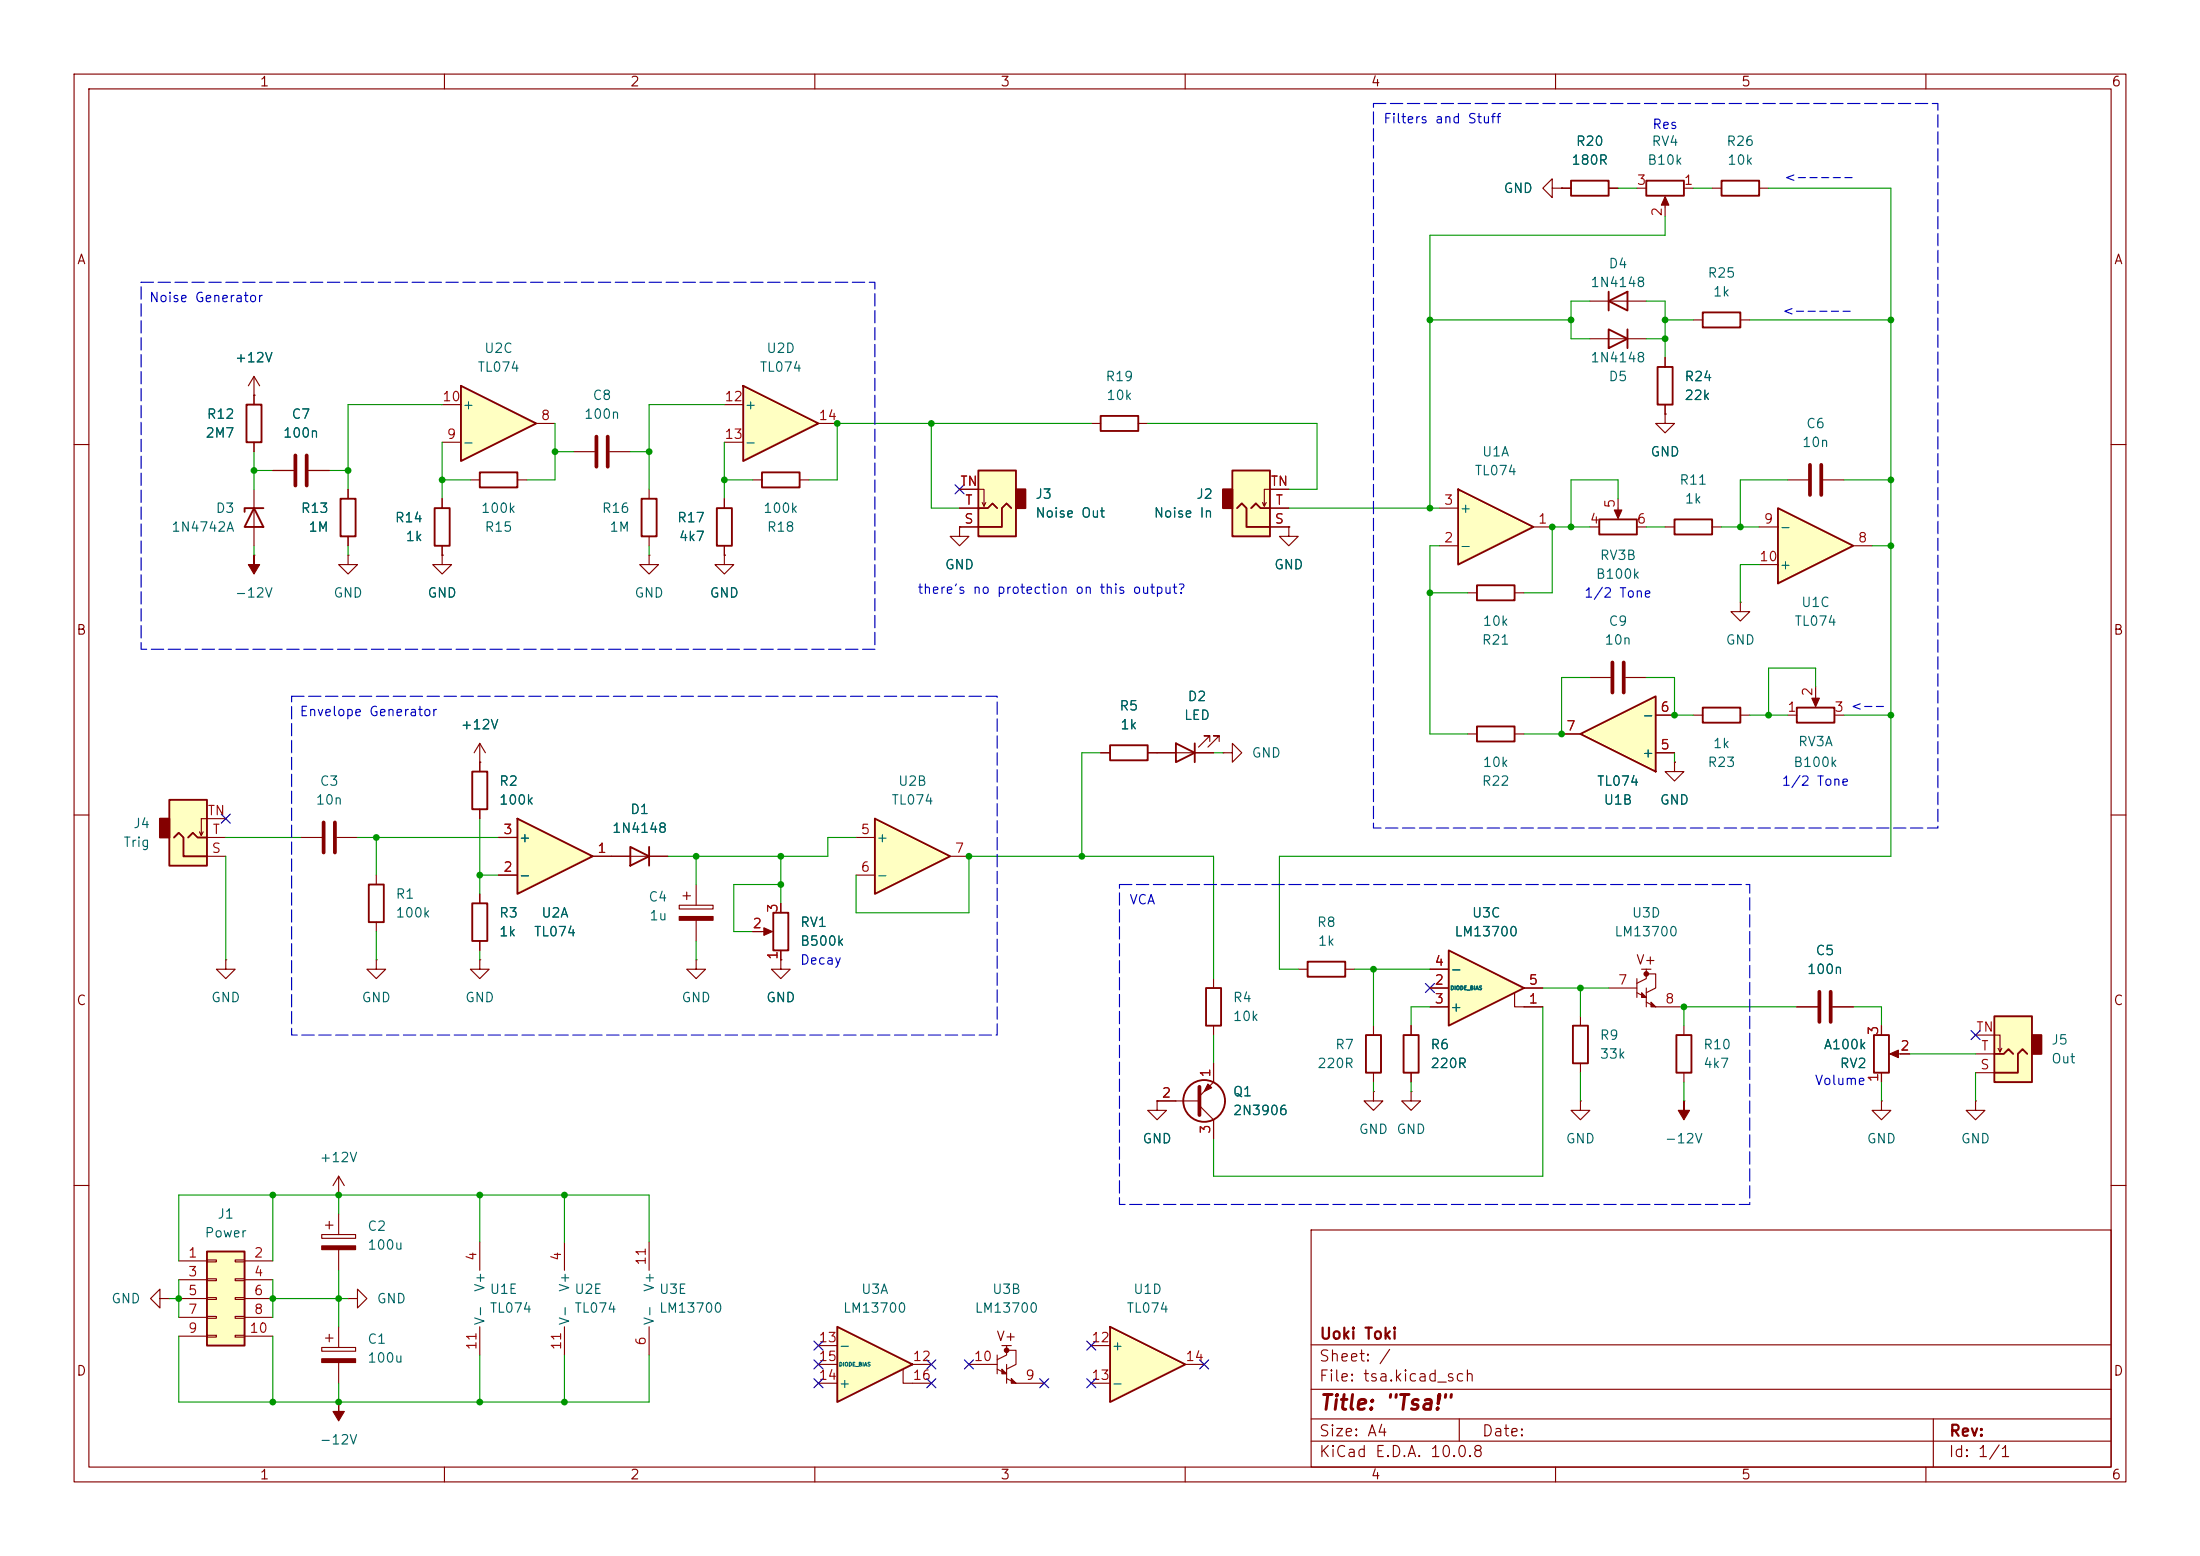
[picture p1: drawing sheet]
<svg xmlns="http://www.w3.org/2000/svg" width="297mm" height="210mm" viewBox="0 0 297 210" stroke-linecap="round" stroke-linejoin="round" font-family="sans-serif">
<g fill="none" stroke="#840000" stroke-width=".15">
<path d="M10 10h277v190h-277zM12 12h273v186h-273zM60 10v2M110 10v2M160 10v2M210 10v2M260 10v2M10 60h2M285 60h2M198.1 99.1h1.3M204.5 99.1h1.2M10 110h2"/>
<path d="M285 110h2M266.7 148.6v1.3h-1.3l1.3 1.2 1.3-1.2h-1.3M266.7 148.6h.1M10 160h2M177 166h108v32h-108zM285 160h2M60 198v2M110 198v2M160 198v2M177 194.5h108M177 191.5h108M177 187.5h108"/>
<path d="M177 181.5h108M197 191.5v3M210 198v2M260 198v2M261 191.5v6.5"/>
</g>
<path d="M199.4 98h5.1v2.1h-5.1z" fill="none" stroke="#840000" stroke-width=".25"/>
<path d="M149.9 179.1l10.1 5.1-10.1 5z" fill="#ffffc2"/>
<path d="M96.8 68.6h2v5.1h-2zM226.3 139.7h2v5.1h-2zM253 139.7h2v5.1h-2zM149.9 179.1l10.1 5.1-10.1 5z" fill="none" stroke="#840000" stroke-width=".25"/>
<g fill="none" stroke="#840000" stroke-width=".15">
<path d="M97.8 74.9v1.3h1.3l-1.3 1.3-1.3-1.3h1.3M97.8 74.9h.1M97.8 67.3v1.3M97.8 73.7v1.2M226.1 102.9v1.2h-1.3l1.3 1.3 1.2-1.3h-1.2M226.1 102.9h.1M217.2 133.4h3.8M221 132.1v2.5M221 134l1.2 .6M221.6 130.8h1.3M222.2 130.8v1.3l-1.2 .6M222.2 131.4h1.3v2l-1.3 .6"/>
<path d="M222.2 133.4v2.5M222.2 135.3l1.3 .6h3.8M227.3 138.4v1.3M242.6 135.9h2.8M247.4 135.9h2.8M254 138.4v1.3M156.2 148.6v1.3h-1.3l1.3 1.2 1.3-1.2h-1.3M156.2 148.6h.1M227.3 148.6h.1M227.3 144.8v1.3M254 148.6v1.3h-1.3l1.3 1.2 1.3-1.2h-1.3M254 148.6h.1"/>
<path d="M254 144.8v1.3M255.5 142.2h2.3M76.2 167.6v3.9M76.2 179.1v3.8M87.6 167.6v3.9M87.6 179.1v3.8M147.3 181.6h2.6M147.3 186.7h2.6M160 184.2h2.6"/>
</g>
<g fill="#840000" stroke="#840000" stroke-width=".15">
<path d="M255.1 142.2l1.2-.5v1z"/>
<path d="M221.6 134l.6 .6h-.6z"/>
<path d="M222.9 135.3l.6 .6h-.6z"/>
<path d="M227.3 148.6v1.3h.8l-.8 1.2-.7-1.2h.7z"/>
</g>
<circle cx="222.2" cy="131.4" r=".25" fill="#840000" stroke="#840000" stroke-width=".25"/>
<path d="M245.6 133.9v4M247.1 133.9v4" fill="none" stroke="#840000" stroke-width=".51"/>
<path d="M118.1 110.5l10.2 5.1-10.2 5.1z" fill="#ffffc2"/>
<path d="M118.1 110.5l10.2 5.1-10.2 5.1z" fill="none" stroke="#840000" stroke-width=".25"/>
<path d="M115.6 113h2.5M115.6 118.1h2.5M128.3 115.6h2.5" fill="none" stroke="#840000" stroke-width=".15"/>
<path d="M269.2 137.2h5.1v8.9h-5.1z" fill="#ffffc2"/>
<path d="M274.3 139.7h1.3v2.5h-1.3z" fill="#840000" stroke="#840000" stroke-width=".25"/>
<path d="M269.2 137.2h5.1v8.9h-5.1zM269.2 142.2h1.3l.6-.6 .7 .6M273.7 142.2l-.7-.6-.6 .6v2.6h-3.2" fill="none" stroke="#840000" stroke-width=".25"/>
<path d="M266.7 139.7h3.3v2.3l.3-.5M266.7 144.8h2.5M266.7 142.2h2.5M269.7 141.5l.3 .5" fill="none" stroke="#840000" stroke-width=".15"/>
<path d="M213.4 99.1l10.1-5.1v10.1z" fill="#ffffc2"/>
<path d="M102.9 63.8h5v2h-5zM213.4 99.1l10.1-5.1v10.1z" fill="none" stroke="#840000" stroke-width=".25"/>
<path d="M101.6 64.8h1.3M107.9 64.8h1.3M210.8 99.1h2.6M223.5 96.5h2.6M94 119.4v2.8M223.5 101.6h2.6M91.7 122.2h4.6v.5h-4.6zM92.2 120.9h1M92.7 120.4v1M94 124.2v2.8" fill="none" stroke="#840000" stroke-width=".15"/>
<path d="M91.7 123.7h4.6v.5h-4.6z" fill="#840000" stroke="#840000" stroke-width=".15"/>
<path d="M240 68.6l10.2 5.1-10.2 5z" fill="#ffffc2"/>
<path d="M240 68.6l10.2 5.1-10.2 5z" fill="none" stroke="#840000" stroke-width=".25"/>
<path d="M237.5 71.1h2.5M237.5 76.2h2.5M250.2 73.7h2.5" fill="none" stroke="#840000" stroke-width=".15"/>
<path d="M132.1 63.5h5.1v8.9h-5.1z" fill="#ffffc2"/>
<path d="M137.2 66h1.2v2.6h-1.2z" fill="#840000" stroke="#840000" stroke-width=".25"/>
<path d="M148.6 56.1h5.1v2.1h-5.1zM132.1 63.5h5.1v8.9h-5.1zM132.1 68.6h1.2l.7-.7 .6 .7M136.5 68.6l-.6-.7-.6 .7v2.5h-3.2M229.9 95.5h5v2h-5zM242.6 95.5h5v2h-5zM149.9 100.6h5v2h-5z" fill="none" stroke="#840000" stroke-width=".25"/>
<g fill="none" stroke="#840000" stroke-width=".15">
<path d="M147.3 57.2h1.3M153.7 57.2h1.2M129.5 66h3.3v2.3l.3-.5M129.5 71.1v1.3h-1.2l1.2 1.3 1.3-1.3h-1.3M129.5 71.1h.1M129.5 71.1h2.6M129.5 68.6h2.6M132.6 67.8l.2 .5M241.3 64.8h2.8M246.1 64.8h2.8M228.6 96.5h1.3M234.9 81.3v1.3h1.3l-1.3 1.2-1.2-1.2h1.2"/>
<path d="M234.9 81.3h.1M234.9 96.5h1.3M241.3 96.5h1.3M245.1 92.7v2.3M247.6 96.5h1.3M148.6 101.6h1.3M154.9 101.6h1.3M21.6 175.3v-1.3l-1.3 1.3 1.3 1.2v-1.2h1.3M22.9 175.3h.1"/>
</g>
<path d="M244.6 94.2h1l-.5 1.2z" fill="#840000" stroke="#840000" stroke-width=".15"/>
<path d="M244.3 62.7v4.1M245.9 62.7v4.1" fill="none" stroke="#840000" stroke-width=".51"/>
<path d="M196.8 66l10.2 5.1-10.2 5.1z" fill="#ffffc2"/>
<path d="M46 67.3h2v5.1h-2zM196.8 66l10.2 5.1-10.2 5.1zM162.8 133.4h2v5h-2z" fill="none" stroke="#840000" stroke-width=".25"/>
<g fill="none" stroke="#840000" stroke-width=".15">
<path d="M34.3 53.3h.1M34.3 50.8l-.8 1.3M34.3 50.8l.8 1.3M34.3 50.8v2.5M34.3 74.9h.1M47 74.9v1.3h1.3l-1.3 1.3-1.3-1.3h1.3M47 74.9h.1M47 66v1.3M47 72.4v1.3M194.3 73.7h2.5M194.3 68.6h2.5M207 71.1h2.5"/>
<path d="M163.8 132.1v1.3M163.8 138.4v1.3"/>
</g>
<path d="M34.3 74.9v1.3h.8l-.8 1.3-.8-1.3h.8z" fill="#840000" stroke="#840000" stroke-width=".15"/>
<path d="M62.2 52.1l10.2 5.1-10.2 5z" fill="#ffffc2"/>
<g fill="none" stroke="#840000" stroke-width=".25">
<path d="M33.3 54.6h2v5.1h-2zM62.2 52.1l10.2 5.1-10.2 5zM34.3 68.6l1.3 2.5h-2.6zM35.6 68.6h-2.6v.5M58.7 68.6h2v5.1h-2zM64.8 63.8h5v2h-5zM86.6 67.3h2v5.1h-2zM85.1 114.3l2.5 1.3-2.5 1.2zM87.6 114.3v2.5M184.4 139.7h2v5.1h-2zM189.5 139.7h2v5.1h-2zM212.3 138.4h2.1v5.1h-2.1z"/>
<circle cx="162.6" cy="148.6" r="2.82"/>
</g>
<g fill="none" stroke="#840000" stroke-width=".15">
<path d="M34.3 53.3v1.3M34.3 59.7v1.3M59.7 59.7h2.5M59.7 54.6h2.5M72.4 57.2h2.5M34.3 66v7.7M36.8 63.5h2.8M41.7 63.5h2.7M59.7 74.9v1.3h1.3l-1.3 1.3-1.3-1.3h1.3M59.7 74.9h.1M59.7 67.3v1.3M59.7 73.7v1.2"/>
<path d="M63.5 64.8h1.3M69.8 64.8h1.3M87.6 66v1.3M87.6 72.4v1.3M82.5 115.6h7.7M185.4 138.4v1.3M190.5 138.4v1.3M213.4 137.2v1.2M156.2 148.6h5.7M161.9 149.2l1.9 1.9v2.6M163.8 143.5v2.6l-1.9 1.9M185.4 147.3v1.3h1.3l-1.3 1.3-1.3-1.3h1.3"/>
<path d="M185.4 147.3h.1M185.4 144.8v1.3M190.5 147.3v1.3h1.3l-1.3 1.3-1.3-1.3h1.3M190.5 147.3h.1M190.5 144.8v1.3M213.4 148.6v1.3h1.2l-1.2 1.2-1.3-1.2h1.3M213.4 148.6h.1M213.4 143.5v1.3"/>
</g>
<path d="M39.9 61.5v4M41.4 61.5v4M161.9 146.7v3.8" fill="none" stroke="#840000" stroke-width=".51"/>
<path d="M163.1 146.3l.5 .5-1 .5z" fill="#840000" stroke="#840000" stroke-width=".15"/>
<path d="M195.6 128.3l10.1 5.1-10.1 5z" fill="#ffffc2"/>
<path d="M175.3 130.8h1.2M181.6 130.8h1.3M193 135.9h2.6M193 133.4h2.6M193 130.8h2.6M204.5 134v1.9h3.8M205.7 133.4h2.6" fill="none" stroke="#840000" stroke-width=".15"/>
<path d="M176.5 129.8h5.1v2h-5.1zM195.6 128.3l10.1 5.1-10.1 5z" fill="none" stroke="#840000" stroke-width=".25"/>
<path d="M100.3 52.1l10.2 5.1-10.2 5z" fill="#ffffc2"/>
<path d="M100.3 52.1l10.2 5.1-10.2 5z" fill="none" stroke="#840000" stroke-width=".25"/>
<g fill="none" stroke="#840000" stroke-width=".15">
<path d="M97.8 54.6h2.5M97.8 59.7h2.5M110.5 57.2h2.5M77.5 61h2.8M82.3 61h2.8M87.6 74.9v1.3h1.3l-1.3 1.3-1.2-1.3h1.2M87.6 74.9h.1M165.1 101.6h1.3v-1.3l1.2 1.3-1.2 1.3v-1.3M165.1 101.6h.1M64.8 167.6v3.9M64.8 179.1v3.8M130.8 184.2h3.8"/>
<path d="M134.6 182.9v2.5M134.6 184.8l1.3 .6M135.3 181.6h1.2M135.9 181.6v1.3l-1.3 .6M135.9 182.2h1.3v2l-1.3 .6M135.9 184.2v2.5M135.9 186.1l1.3 .6h3.8"/>
</g>
<path d="M80.5 58.9v4.1M82 58.9v4.1" fill="none" stroke="#840000" stroke-width=".51"/>
<circle cx="135.9" cy="182.2" r=".25" fill="#840000" stroke="#840000" stroke-width=".25"/>
<g fill="#840000" stroke="#840000" stroke-width=".15">
<path d="M135.3 184.8l.6 .6h-.6z"/>
<path d="M136.5 186.1l.7 .6h-.7z"/>
</g>
<path d="M113 179.1l10.2 5.1-10.2 5z" fill="#ffffc2"/>
<g fill="none" stroke="#840000" stroke-width=".15">
<path d="M231.1 25.4h1.3M237.5 25.4h1.3M228.6 43.2h1.3M234.9 43.2h1.3M214.6 91.4h2.8M219.5 91.4h2.7M40.6 113h2.8M45.5 113h2.8M50.8 118.1v1.3M64.8 102.9h.1M64.8 100.3v3.8M64.8 109.2v1.3"/>
<path d="M64.8 100.3l-.8 1.3M64.8 100.3l.7 1.3M156.2 101.6h7.6M163.3 100.1v-.8h-.7h.7l-1.5 1.5M164.6 100.1v-.8h-.8h.8l-1.5 1.5M30.5 129.5v1.3h1.2l-1.2 1.3-1.3-1.3h1.3M30.5 129.5h.1M50.8 124.5v1.2M105.4 129.5v1.3h1.3l-1.3 1.3-1.3-1.3h1.3M105.4 129.5h.1M45.7 158.8v2.5M45.7 158.8l-.7 1.2"/>
<path d="M45.7 158.8l.8 1.2M43.4 166.6h4.6v.5h-4.6zM43.9 165.4h1.1M44.4 164.8v1.1M45.7 161.3h.1M45.7 163.8v2.8M45.7 168.7v2.8M110.5 184.2h2.5M110.5 181.6h2.5M110.5 186.7h2.5M121.9 184.8v1.9h3.8M123.2 184.2h2.5"/>
</g>
<path d="M232.4 24.4h5.1v2h-5.1zM229.9 42.2h5v2h-5zM49.8 119.4h2v5.1h-2zM63.8 104.1h2v5.1h-2zM158.7 100.3l2.6 1.3-2.6 1.3zM161.3 100.3v2.6M113 179.1l10.2 5.1-10.2 5z" fill="none" stroke="#840000" stroke-width=".25"/>
<path d="M217.7 89.4v4.1M219.2 89.4v4.1M43.7 111v4.1M45.2 111v4.1" fill="none" stroke="#840000" stroke-width=".51"/>
<path d="M43.4 168.1h4.6v.6h-4.6z" fill="#840000" stroke="#840000" stroke-width=".15"/>
<path d="M22.9 108h5v8.8h-5z" fill="#ffffc2"/>
<path d="M21.6 110.5h1.3v2.5h-1.3z" fill="#840000" stroke="#840000" stroke-width=".25"/>
<path d="M222.2 24.4h5.1v2h-5.1zM22.9 108h5v8.8h-5zM23.5 113l.6-.6 .7 .6v2.6h3.1M25.4 113l.6-.6 .7 .6h1.2" fill="none" stroke="#840000" stroke-width=".25"/>
<path d="M221 25.4h1.2M224.8 26.9v2.3M227.3 25.4h1.3M27.4 112.3l-.2 .5M27.9 115.6h2.6M27.9 113h2.6M30.5 110.5h-3.3v2.3l-.3-.5M50.8 129.5v1.3h1.3l-1.3 1.3-1.3-1.3h1.3M50.8 129.5h.1" fill="none" stroke="#840000" stroke-width=".15"/>
<path d="M224.8 26.5l.5 1.2h-1z" fill="#840000" stroke="#840000" stroke-width=".15"/>
<path d="M166.4 63.5h5v8.9h-5z" fill="#ffffc2"/>
<path d="M165.1 66h1.3v2.6h-1.3z" fill="#840000" stroke="#840000" stroke-width=".25"/>
<path d="M166.4 63.5h5v8.9h-5zM167 68.6l.6-.7 .7 .7v2.5h3.1M168.9 68.6l.6-.7 .7 .7h1.2" fill="none" stroke="#840000" stroke-width=".25"/>
<path d="M224.8 55.9v1.3h1.3l-1.3 1.2-1.3-1.2h1.3M224.8 55.9h.1M170.9 67.8l-.2 .5M171.4 71.1h2.6M171.4 68.6h2.6M174 66h-3.3v2.3l-.3-.5M174 71.1v1.3h1.3l-1.3 1.3-1.3-1.3h1.3M174 71.1h.1M64.8 129.5v1.3h1.2l-1.2 1.3-1.3-1.3h1.3M64.8 129.5h.1" fill="none" stroke="#840000" stroke-width=".15"/>
<path d="M27.9 168.9h5.1v12.7h-5.1z" fill="#ffffc2"/>
<path d="M27.9 168.9h5.1v12.7h-5.1z" fill="none" stroke="#840000" stroke-width=".25"/>
<g fill="none" stroke="#840000" stroke-width=".15">
<path d="M24.1 170.2h3.8M24.1 172.7h3.8M24.1 175.3h3.8M24.1 177.8h3.8M27.9 170.1h1.3v.2h-1.3zM27.9 172.6h1.3v.2h-1.3zM27.9 175.1h1.3v.3h-1.3zM27.9 177.7h1.3v.2h-1.3zM31.7 170.1h1.3v.2h-1.3zM31.7 172.6h1.3v.2h-1.3zM31.7 175.1h1.3v.3h-1.3zM31.7 177.7h1.3v.2h-1.3z"/>
<path d="M33 170.2h3.8M33 172.7h3.8M33 175.3h3.8M33 177.8h3.8M24.1 180.3h3.8M27.9 180.2h1.3v.3h-1.3zM31.7 180.2h1.3v.3h-1.3zM33 180.3h3.8"/>
</g>
<path d="M69.8 110.5l10.2 5.1-10.2 5.1z" fill="#ffffc2"/>
<path d="M212.1 24.4h5.1v2h-5.1zM217.2 39.4v2.5M217.2 40.6l2.5-1.2v2.5zM217.2 44.5l2.5 1.2-2.5 1.3zM219.7 44.5v2.5M223.8 49.5h2v5.1h-2zM199.4 79h5.1v2h-5.1zM215.9 70.1h5.1v2h-5.1zM226.1 70.1h5v2h-5zM69.8 110.5l10.2 5.1-10.2 5.1zM63.8 121.9h2v5.1h-2zM104.4 123.2h2v5.1h-2z" fill="none" stroke="#840000" stroke-width=".25"/>
<g fill="none" stroke="#840000" stroke-width=".15">
<path d="M209.5 25.4v1.3l-1.2-1.3 1.2-1.3v1.3h1.3M210.8 25.4h.1M210.8 25.4h1.3M217.2 25.4h1.2M34.3 53.3h.1M34.3 53.3v1.3M34.3 59.7v1.3M214.6 40.6h7.6M214.6 45.7h7.6M224.8 55.9h.1M224.8 48.3v1.2M224.8 54.6v1.3"/>
<path d="M36.8 63.5h2.8M41.7 63.5h2.7M47 66v1.3M47 72.4v1.3M59.7 74.9h.1M59.7 67.3v1.3M59.7 73.7v1.2M97.8 74.9h.1M97.8 67.3v1.3M97.8 73.7v1.2M129.5 71.1h.1M129.5 71.1h2.6"/>
<path d="M129.5 68.6h2.6M129.5 66h2.6M171.4 71.1h2.6M171.4 68.6h2.6M171.4 66h2.6M174 71.1h.1M214.6 71.1h1.3M218.4 67.3v2.3M221 71.1h1.2M224.8 71.1h1.3M231.1 71.1h1.3M198.1 80h1.3"/>
<path d="M204.5 80h1.2M210.8 99.1h2.6M223.5 96.5h2.6M64.8 102.9h.1M64.8 102.9v1.2M64.8 109.2v1.3M67.3 118.1h2.5M67.3 113h2.5M80 115.6h5.1M87.6 115.6h2.6M148.6 101.6h1.3M154.9 101.6h3.8"/>
<path d="M161.3 101.6h2.5M223.5 101.6h2.6M226.1 102.9h.1M64.8 120.7v1.2M64.8 127v1.3M94 129.5v1.3h1.2l-1.2 1.3-1.3-1.3h1.3M94 129.5h.1M101.6 125.7h2.3M105.4 129.5h.1M105.4 121.9v1.3M105.4 128.3v1.2M190.5 138.4v1.3"/>
<path d="M193 135.9h2.6M193 133.4h2.6M193 130.8h2.6M205.7 135.9h2.6M205.7 133.4h2.6M242.6 135.9h2.8M247.4 135.9h2.8M254 138.4v1.3M156.2 148.6h.1M156.2 148.6h2.5M163.8 143.5v2.6M163.8 151.1v2.6"/>
<path d="M190.5 144.8v1.3M254 144.8v1.3M256.5 142.2h1.3M45.7 179.1v2.8M47 175.3h1.3v-1.3l1.2 1.3-1.2 1.2v-1.2M47 175.3h.1M43.4 181.9h4.6v.5h-4.6zM43.9 180.6h1.1M44.4 180.1v1M45.7 189.2h.1M45.7 183.9v2.8"/>
</g>
<g fill="#840000" stroke="#840000" stroke-width=".15">
<path d="M217.9 68.8h1l-.5 1.2z"/>
<path d="M103.1 125.2l1.2 .5-1.2 .5z"/>
<path d="M43.4 183.4h4.6v.5h-4.6z"/>
<path d="M45.7 189.2v1.3h.8l-.8 1.3-.7-1.3h.7z"/>
</g>
<g fill="none" stroke="#009600" stroke-width=".15">
<path d="M218.4 25.4h2.6M224.8 29.2v2.6h-31.8v36.8M228.6 25.4h2.5M238.8 25.4h16.5v90.2h-82.6v15.2h2.6M59.7 54.6h-12.7v11.4M59.7 59.7v7.6M74.9 57.2v7.6h-3.8M97.8 54.6h-10.2v11.4M97.8 59.7v7.6M125.7 57.2v11.4h3.8M147.3 57.2h-34.3v7.6h-3.8M154.9 57.2h22.9v8.8h-3.8"/>
<path d="M193 43.2h19.1M214.6 40.6h-2.5v5.1h2.5M222.2 40.6h2.6v7.7M222.2 45.7h2.6M224.8 43.2h3.8M236.2 43.2h19.1M34.3 61v5M34.3 73.7v1.2M34.3 63.5h2.5M44.4 63.5h2.6M47 73.7v1.2M59.7 64.8h3.8"/>
<path d="M74.9 61h2.6M85.1 61h2.5M87.6 73.7v1.2M97.8 64.8h3.8M174 68.6h20.3M194.3 73.7h-1.3v25.4h5.1M214.6 71.1h-5.1v8.9h-3.8M218.4 67.3v-2.5h-6.3v6.3M222.2 71.1h2.6M232.4 71.1h5.1M237.5 76.2h-2.6v5.1M241.3 64.8h-6.4v6.3"/>
<path d="M248.9 64.8h6.4M252.7 73.7h2.6M193 80h5.1M214.6 91.4h-3.8v7.7h-5.1M222.2 91.4h3.9v5.1h2.5M236.2 96.5h5.1M245.1 92.7v-2.5h-6.3v6.3M248.9 96.5h6.4M30.5 113h10.1M30.5 115.6v13.9M48.3 113h19M50.8 113v5.1"/>
<path d="M64.8 110.5v10.2M64.8 118.1h2.5M94 115.6v3.8M105.4 119.4h-6.3v6.3h2.5M105.4 115.6v6.3M115.6 113h-3.8v2.6h-21.6M115.6 118.1v5.1h15.2v-7.6h33v16.5M148.6 101.6h-2.6v14M163.8 101.6h1.3M226.1 101.6v1.3M50.8 125.7v3.8M64.8 128.3v1.2"/>
<path d="M94 127v2.5M163.8 139.7v3.8M182.9 130.8h10.1M185.4 130.8v7.6M193 135.9h-2.5v2.5M208.3 135.9v22.9h-44.5v-5.1M208.3 133.4h8.9M213.4 133.4v3.8M242.6 135.9h-15.3v2.5M250.2 135.9h3.8v2.5M185.4 146.1v1.2M190.5 146.1v1.2"/>
<path d="M213.4 144.8v3.8M227.3 146.1v2.5M254 146.1v2.5M257.8 142.2h8.9M266.7 144.8v3.8M22.9 175.3h1.2M24.1 172.7v5.1M36.8 175.3h10.2M36.8 161.3v8.9M36.8 172.7v5.1M45.7 161.3v2.5M45.7 171.5v7.6"/>
<path d="M64.8 161.3v6.3M76.2 161.3v6.3M87.6 167.6v-6.3h-63.5v8.9M24.1 180.3v8.9h63.5v-6.3M36.8 180.3v8.9M45.7 186.7v2.5M64.8 182.9v6.3M76.2 182.9v6.3"/>
</g>
<g fill="none" stroke="#000084" stroke-width=".15">
<path d="M128.9 65.4l1.2 1.2M130.1 65.4l-1.2 1.2M29.9 109.9l1.2 1.2M31.1 109.9l-1.2 1.2M192.4 132.7l1.2 1.3M193.6 132.7l-1.2 1.3M266.1 139.1l1.2 1.2M267.3 139.1l-1.2 1.2M109.9 186.1l1.2 1.2M109.9 181l1.2 1.2M109.9 183.5l1.2 1.3M111.1 186.1l-1.2 1.2"/>
<path d="M111.1 181l-1.2 1.2M111.1 183.5l-1.2 1.3M125.1 183.5l1.2 1.3M125.1 186.1l1.2 1.2M126.3 183.5l-1.2 1.3M126.3 186.1l-1.2 1.2M130.2 183.5l1.2 1.3M131.4 183.5l-1.2 1.3M140.4 186.1l1.2 1.2M141.6 186.1l-1.2 1.2M146.7 181l1.2 1.2M146.7 186.1l1.2 1.2"/>
<path d="M147.9 181l-1.2 1.2M147.9 186.1l-1.2 1.2M162 183.5l1.2 1.3M163.2 183.5l-1.2 1.3"/>
</g>
<path d="M185.4 14h76.2v97.8h-76.2zM19 38.1h99.1v49.5h-99.1zM39.4 94h95.2v45.7h-95.2zM151.1 119.4h85.1v43.2h-85.1z" fill="none" stroke="#0000c2" stroke-width=".15" stroke-dasharray="1.7 .6"/>
<g fill="#009600">
<circle cx="224.8" cy="45.7" r=".46"/>
<circle cx="224.8" cy="43.2" r=".46"/>
<circle cx="234.9" cy="71.1" r=".46"/>
<circle cx="255.3" cy="43.2" r=".46"/>
<circle cx="146" cy="115.6" r=".46"/>
<circle cx="185.4" cy="130.8" r=".46"/>
<circle cx="209.5" cy="71.1" r=".46"/>
<circle cx="193" cy="68.6" r=".46"/>
<circle cx="212.1" cy="71.1" r=".46"/>
<circle cx="193" cy="43.2" r=".46"/>
<circle cx="193" cy="80" r=".46"/>
<circle cx="255.3" cy="64.8" r=".46"/>
<circle cx="255.3" cy="73.7" r=".46"/>
<circle cx="238.8" cy="96.5" r=".46"/>
<circle cx="226.1" cy="96.5" r=".46"/>
<circle cx="212.1" cy="43.2" r=".46"/>
<circle cx="227.3" cy="135.9" r=".46"/>
<circle cx="255.3" cy="96.5" r=".46"/>
<circle cx="213.4" cy="133.4" r=".46"/>
<circle cx="210.8" cy="99.1" r=".46"/>
<circle cx="34.3" cy="63.5" r=".46"/>
<circle cx="47" cy="63.5" r=".46"/>
<circle cx="59.7" cy="64.8" r=".46"/>
<circle cx="113" cy="57.2" r=".46"/>
<circle cx="97.8" cy="64.8" r=".46"/>
<circle cx="74.9" cy="61" r=".46"/>
<circle cx="64.8" cy="161.3" r=".46"/>
<circle cx="76.2" cy="161.3" r=".46"/>
<circle cx="64.8" cy="189.2" r=".46"/>
<circle cx="76.2" cy="189.2" r=".46"/>
<circle cx="87.6" cy="61" r=".46"/>
<circle cx="94" cy="115.6" r=".46"/>
<circle cx="105.4" cy="115.6" r=".46"/>
<circle cx="105.4" cy="119.4" r=".46"/>
<circle cx="130.8" cy="115.6" r=".46"/>
<circle cx="125.7" cy="57.2" r=".46"/>
<circle cx="36.8" cy="175.3" r=".46"/>
<circle cx="36.8" cy="189.2" r=".46"/>
<circle cx="45.7" cy="189.2" r=".46"/>
<circle cx="45.7" cy="175.3" r=".46"/>
<circle cx="36.8" cy="161.3" r=".46"/>
<circle cx="45.7" cy="161.3" r=".46"/>
<circle cx="24.1" cy="175.3" r=".46"/>
<circle cx="50.8" cy="113" r=".46"/>
<circle cx="64.8" cy="118.1" r=".46"/>
</g>
<text font-size="2" fill="#840000" x="178" y="190.8">Title: &quot;Tsa!&quot;</text>
<g font-size="1.5" fill="#840000">
<text x="178" y="184.1">Sheet: /</text>
<text x="178" y="181.1">Uoki Toki</text>
<text x="178" y="186.8">File: tsa.kicad_sch</text>
<text x="178" y="197">KiCad E.D.A. 10.0.8</text>
<text x="178" y="194.2">Size: A4</text>
<text x="200" y="194.2">Date:</text>
<text x="263" y="197">Id: 1/1</text>
<text x="263" y="194.2">Rev:</text>
</g>
<g font-size="1.3" fill="#840000">
<text x="35" y="12">1</text>
<text x="85" y="12">2</text>
<text x="135" y="12">3</text>
<text x="185" y="12">4</text>
<text x="235" y="12">5</text>
<text x="285" y="12">6</text>
<text x="10.3" y="36">A</text>
<text x="285.3" y="36">A</text>
<text x="10.2" y="86">B</text>
<text x="285.2" y="86">B</text>
<text x="220.8" y="130.5">V+</text>
<text x="10.2" y="136">C</text>
<text x="285.2" y="136">C</text>
<text x="10.2" y="186">D</text>
<text x="134.4" y="181.3">V+</text>
<text x="285.2" y="186">D</text>
<text x="35" y="200">1</text>
<text x="85" y="200">2</text>
<text x="135" y="200">3</text>
<text x="185" y="200">4</text>
<text x="235" y="200">5</text>
<text x="285" y="200">6</text>
</g>
<g font-size="1.3" fill="#0000c2">
<text x="186.7" y="17">Filters and Stuff</text>
<text x="223" y="17.7">Res</text>
<text x="240.8" y="24.8">&lt;-----</text>
<text x="20" y="41.1">Noise Generator</text>
<text x="240.5" y="42.9">&lt;-----</text>
<text x="123.8" y="80.5">there's no protection on this output?</text>
<text x="213.8" y="81">1/2 Tone</text>
<text x="40.4" y="97">Envelope Generator</text>
<text x="240.4" y="106.4">1/2 Tone</text>
<text x="152.4" y="122.4">VCA</text>
<text x="107.9" y="130.5">Decay</text>
<text x="244.9" y="146.8">Volume</text>
</g>
<g font-size="1.3" fill="#006464">
<text x="212.1" y="22.6">180R</text>
<text x="212.7" y="20">R20</text>
<text x="222.3" y="22.6">B10k</text>
<text x="222.9" y="20">RV4</text>
<text x="233" y="20">R26</text>
<text x="233.1" y="22.6">10k</text>
<text x="202.9" y="26.4">GND</text>
<text x="214.6" y="39.1">1N4148</text>
<text x="217.1" y="36.5">D4</text>
<text x="230.4" y="37.8">R25</text>
<text x="231.2" y="40.3">1k</text>
<text x="65.3" y="48">U2C</text>
<text x="103.4" y="48">U2D</text>
<text x="31.6" y="49.2">+12V</text>
<text x="64.4" y="50.5">TL074</text>
<text x="102.5" y="50.5">TL074</text>
<text x="149.2" y="51.8">R19</text>
<text x="214.6" y="49.2">1N4148</text>
<text x="217.1" y="51.8">D5</text>
<text x="227.3" y="51.8">R24</text>
<text x="27.6" y="59.4">2M7</text>
<text x="27.8" y="56.8">R12</text>
<text x="38.1" y="59.4">100n</text>
<text x="39.3" y="56.8">C7</text>
<text x="62.3" y="55.6">+</text>
<text x="78.8" y="56.8">100n</text>
<text x="79.9" y="54.3">C8</text>
<text x="100.4" y="55.6">+</text>
<text x="149.3" y="54.3">10k</text>
<text x="227.3" y="54.3">22k</text>
<text x="243.7" y="58.1">C6</text>
<text x="62.3" y="60.7">-</text>
<text x="100.4" y="60.7">-</text>
<text x="199" y="64.5">TL074</text>
<text x="200" y="61.9">U1A</text>
<text x="222.7" y="61.9">GND</text>
<text x="226.6" y="65.7">R11</text>
<text x="243.2" y="60.7">10n</text>
<text x="29" y="69.5">D3</text>
<text x="40.5" y="69.5">R13</text>
<text x="53.2" y="70.8">R14</text>
<text x="64.9" y="69.5">100k</text>
<text x="81.2" y="69.5">R16</text>
<text x="91.3" y="70.8">R17</text>
<text x="103" y="69.5">100k</text>
<text x="139.7" y="67.6">J3</text>
<text x="139.7" y="70.2">Noise Out</text>
<text x="155.7" y="70.2">Noise In</text>
<text x="161.4" y="67.6">J2</text>
<text x="197" y="69.5">+</text>
<text x="227.4" y="68.3">1k</text>
<text x="23" y="72.1">1N4742A</text>
<text x="41.6" y="72.1">1M</text>
<text x="54.7" y="73.4">1k</text>
<text x="65.3" y="72.1">R15</text>
<text x="82.2" y="72.1">1M</text>
<text x="91.6" y="73.4">4k7</text>
<text x="103.4" y="72.1">R18</text>
<text x="127.5" y="77.2">GND</text>
<text x="171.9" y="77.2">GND</text>
<text x="197" y="74.6">-</text>
<text x="215.9" y="75.9">RV3B</text>
<text x="240.1" y="72.1">-</text>
<text x="240.1" y="77.2">+</text>
<text x="31.6" y="81">-12V</text>
<text x="44.9" y="81">GND</text>
<text x="57.6" y="81">GND</text>
<text x="85.6" y="81">GND</text>
<text x="95.7" y="81">GND</text>
<text x="215.3" y="78.4">B100k</text>
<text x="243.1" y="82.2">U1C</text>
<text x="200" y="87.3">R21</text>
<text x="200.1" y="84.8">10k</text>
<text x="216.5" y="87.3">10n</text>
<text x="217.1" y="84.8">C9</text>
<text x="232.9" y="87.3">GND</text>
<text x="242.2" y="84.8">TL074</text>
<text x="160.2" y="94.9">D2</text>
<text x="62.1" y="98.8">+12V</text>
<text x="151" y="96.2">R5</text>
<text x="151.2" y="98.8">1k</text>
<text x="159.8" y="97.5">LED</text>
<text x="221.6" y="97.5">-</text>
<text x="231.2" y="101.3">1k</text>
<text x="242.7" y="101">RV3A</text>
<text x="43.1" y="106.4">C3</text>
<text x="67.3" y="106.4">R2</text>
<text x="121.2" y="106.4">U2B</text>
<text x="168.9" y="102.6">GND</text>
<text x="200" y="106.4">R22</text>
<text x="200.1" y="103.8">10k</text>
<text x="215.5" y="106.4">TL074</text>
<text x="221.6" y="102.6">+</text>
<text x="230.4" y="103.8">R23</text>
<text x="242" y="103.8">B100k</text>
<text x="17.9" y="112.1">J4</text>
<text x="42.5" y="108.9">10n</text>
<text x="67.3" y="108.9">100k</text>
<text x="70" y="114">+</text>
<text x="82.5" y="112.7">1N4148</text>
<text x="85" y="110.2">D1</text>
<text x="118.2" y="114">+</text>
<text x="120.3" y="108.9">TL074</text>
<text x="216.4" y="108.9">U1B</text>
<text x="224" y="108.9">GND</text>
<text x="16.6" y="114.6">Trig</text>
<text x="70" y="119.1">-</text>
<text x="118.2" y="119.1">-</text>
<text x="53.3" y="121.6">R1</text>
<text x="53.3" y="124.2">100k</text>
<text x="67.3" y="124.2">R3</text>
<text x="73" y="124.2">U2A</text>
<text x="87.5" y="122">C4</text>
<text x="87.6" y="124.5">1u</text>
<text x="107.9" y="125.4">RV1</text>
<text x="177.7" y="125.4">R8</text>
<text x="198.6" y="124.2">U3C</text>
<text x="220.2" y="124.2">U3D</text>
<text x="67.3" y="126.7">1k</text>
<text x="72" y="126.7">TL074</text>
<text x="107.9" y="128">B500k</text>
<text x="177.8" y="128">1k</text>
<text x="195.7" y="131.8">-</text>
<text x="196.3" y="126.7">LM13700</text>
<text x="217.9" y="126.7">LM13700</text>
<text x="243.9" y="131.8">100n</text>
<text x="245" y="129.2">C5</text>
<text x="28.4" y="135.6">GND</text>
<text x="48.7" y="135.6">GND</text>
<text x="62.7" y="135.6">GND</text>
<text x="91.9" y="135.6">GND</text>
<text x="103.3" y="135.6">GND</text>
<text x="166.4" y="135.6">R4</text>
<text x="195.7" y="136.9">+</text>
<text x="166.4" y="138.1">10k</text>
<text x="180.2" y="141.9">R7</text>
<text x="193" y="141.9">R6</text>
<text x="215.9" y="140.7">R9</text>
<text x="215.9" y="143.2">33k</text>
<text x="229.9" y="141.9">R10</text>
<text x="246.1" y="141.9">A100k</text>
<text x="276.8" y="141.3">J5</text>
<text x="276.8" y="143.8">Out</text>
<text x="166.4" y="148.3">Q1</text>
<text x="177.7" y="144.5">220R</text>
<text x="193" y="144.5">220R</text>
<text x="229.9" y="144.5">4k7</text>
<text x="248.3" y="144.5">RV2</text>
<text x="154.1" y="154.6">GND</text>
<text x="166.4" y="150.8">2N3906</text>
<text x="183.4" y="153.4">GND</text>
<text x="188.4" y="153.4">GND</text>
<text x="211.3" y="154.6">GND</text>
<text x="224.7" y="154.6">-12V</text>
<text x="251.9" y="154.6">GND</text>
<text x="264.6" y="154.6">GND</text>
<text x="43.1" y="157.2">+12V</text>
<text x="27.5" y="167.3">Power</text>
<text x="29.3" y="164.8">J1</text>
<text x="49.5" y="166.4">C2</text>
<text x="49.5" y="169">100u</text>
<text x="14.9" y="176.2">GND</text>
<text x="50.8" y="176.2">GND</text>
<text x="65.7" y="179" transform="rotate(-90 65.7 179)">V-</text>
<text x="65.7" y="174.5" transform="rotate(-90 65.7 174.5)">V+</text>
<text x="66" y="175">U1E</text>
<text x="66" y="177.5">TL074</text>
<text x="77.2" y="179" transform="rotate(-90 77.2 179)">V-</text>
<text x="77.2" y="174.5" transform="rotate(-90 77.2 174.5)">V+</text>
<text x="77.5" y="175">U2E</text>
<text x="77.5" y="177.5">TL074</text>
<text x="88.6" y="179" transform="rotate(-90 88.6 179)">V-</text>
<text x="88.6" y="174.5" transform="rotate(-90 88.6 174.5)">V+</text>
<text x="88.9" y="175">U3E</text>
<text x="88.9" y="177.5">LM13700</text>
<text x="113.7" y="177.5">LM13700</text>
<text x="116.2" y="175">U3A</text>
<text x="131.5" y="177.5">LM13700</text>
<text x="133.9" y="175">U3B</text>
<text x="152" y="177.5">TL074</text>
<text x="152.9" y="175">U1D</text>
<text x="49.5" y="181.7">C1</text>
<text x="49.5" y="184.2">100u</text>
<text x="113.1" y="182.6">-</text>
<text x="150" y="182.6">+</text>
<text x="113.1" y="187.7">+</text>
<text x="150" y="187.7">-</text>
<text x="43.1" y="195.3">-12V</text>
</g>
<g font-size="1.3" fill="#a90000">
<text x="220.9" y="25.3">3</text>
<text x="224.7" y="29.3" transform="rotate(-90 224.7 29.3)">2</text>
<text x="227.2" y="25.3">1</text>
<text x="59.6" y="54.5">10</text>
<text x="60.2" y="59.6">9</text>
<text x="72.9" y="57">8</text>
<text x="97.7" y="54.5">12</text>
<text x="97.7" y="59.6">13</text>
<text x="110.4" y="57">14</text>
<text x="129.5" y="65.9">TN</text>
<text x="171.4" y="65.9">TN</text>
<text x="130.1" y="71">S</text>
<text x="130.2" y="68.4">T</text>
<text x="172" y="71">S</text>
<text x="172.1" y="68.4">T</text>
<text x="194.8" y="68.4">3</text>
<text x="207.5" y="71">1</text>
<text x="214.5" y="71">4</text>
<text x="218.3" y="68.7" transform="rotate(-90 218.3 68.7)">5</text>
<text x="220.9" y="71">6</text>
<text x="238" y="71">9</text>
<text x="194.8" y="73.5">2</text>
<text x="237.4" y="76.1">10</text>
<text x="250.7" y="73.5">8</text>
<text x="245" y="94.1" transform="rotate(-90 245 94.1)">2</text>
<text x="211.4" y="98.9">7</text>
<text x="224.1" y="101.5">5</text>
<text x="224.1" y="96.4">6</text>
<text x="241.2" y="96.4">1</text>
<text x="247.6" y="96.4">3 &lt;--</text>
<text x="27.9" y="110.4">TN</text>
<text x="28.6" y="112.9">T</text>
<text x="67.8" y="112.9">3</text>
<text x="116.1" y="112.9">5</text>
<text x="28.5" y="115.4">S</text>
<text x="67.8" y="118">2</text>
<text x="80.5" y="115.4">1</text>
<text x="116.1" y="118">6</text>
<text x="128.8" y="115.4">7</text>
<text x="101.5" y="125.6">2</text>
<text x="105.3" y="123.3" transform="rotate(-90 105.3 123.3)">3</text>
<text x="105.3" y="129.6" transform="rotate(-90 105.3 129.6)">1</text>
<text x="193.6" y="130.7">4</text>
<text x="193.6" y="133.2">2</text>
<text x="193.6" y="135.8">3</text>
<text x="206.3" y="135.8">1</text>
<text x="206.3" y="133.2">5</text>
<text x="218.3" y="133.2">7</text>
<text x="224.7" y="135.8">8</text>
<text x="253.9" y="139.8" transform="rotate(-90 253.9 139.8)">3</text>
<text x="256.4" y="142.1">2</text>
<text x="266.7" y="139.6">TN</text>
<text x="267.4" y="142.1">T</text>
<text x="156.7" y="148.5">2</text>
<text x="163.7" y="145.5" transform="rotate(-90 163.7 145.5)">1</text>
<text x="253.9" y="146.1" transform="rotate(-90 253.9 146.1)">1</text>
<text x="267.2" y="144.6">S</text>
<text x="163.7" y="153.1" transform="rotate(-90 163.7 153.1)">3</text>
<text x="25.3" y="170">1</text>
<text x="25.3" y="172.6">3</text>
<text x="34.2" y="170">2</text>
<text x="34.2" y="172.6">4</text>
<text x="64.6" y="170.3" transform="rotate(-90 64.6 170.3)">4</text>
<text x="76.1" y="170.3" transform="rotate(-90 76.1 170.3)">4</text>
<text x="87.5" y="170.9" transform="rotate(-90 87.5 170.9)">11</text>
<text x="25.3" y="175.1">5</text>
<text x="25.3" y="177.7">7</text>
<text x="34.2" y="175.1">6</text>
<text x="34.2" y="177.7">8</text>
<text x="25.3" y="180.2">9</text>
<text x="33.6" y="180.2">10</text>
<text x="64.6" y="182.3" transform="rotate(-90 64.6 182.3)">11</text>
<text x="76.1" y="182.3" transform="rotate(-90 76.1 182.3)">11</text>
<text x="87.5" y="181.7" transform="rotate(-90 87.5 181.7)">6</text>
<text x="110.4" y="181.5">13</text>
<text x="110.4" y="184">15</text>
<text x="123.1" y="184">12</text>
<text x="131.4" y="184">10</text>
<text x="147.3" y="181.5">12</text>
<text x="160" y="184">14</text>
<text x="110.4" y="186.6">14</text>
<text x="123.1" y="186.6">16</text>
<text x="138.3" y="186.6">9</text>
<text x="147.3" y="186.6">13</text>
</g>
<g font-size=".5" fill="#006464">
<text x="195.8" y="133.7">DIODE_BIAS</text>
<text x="113.2" y="184.5">DIODE_BIAS</text>
</g>
</svg>
